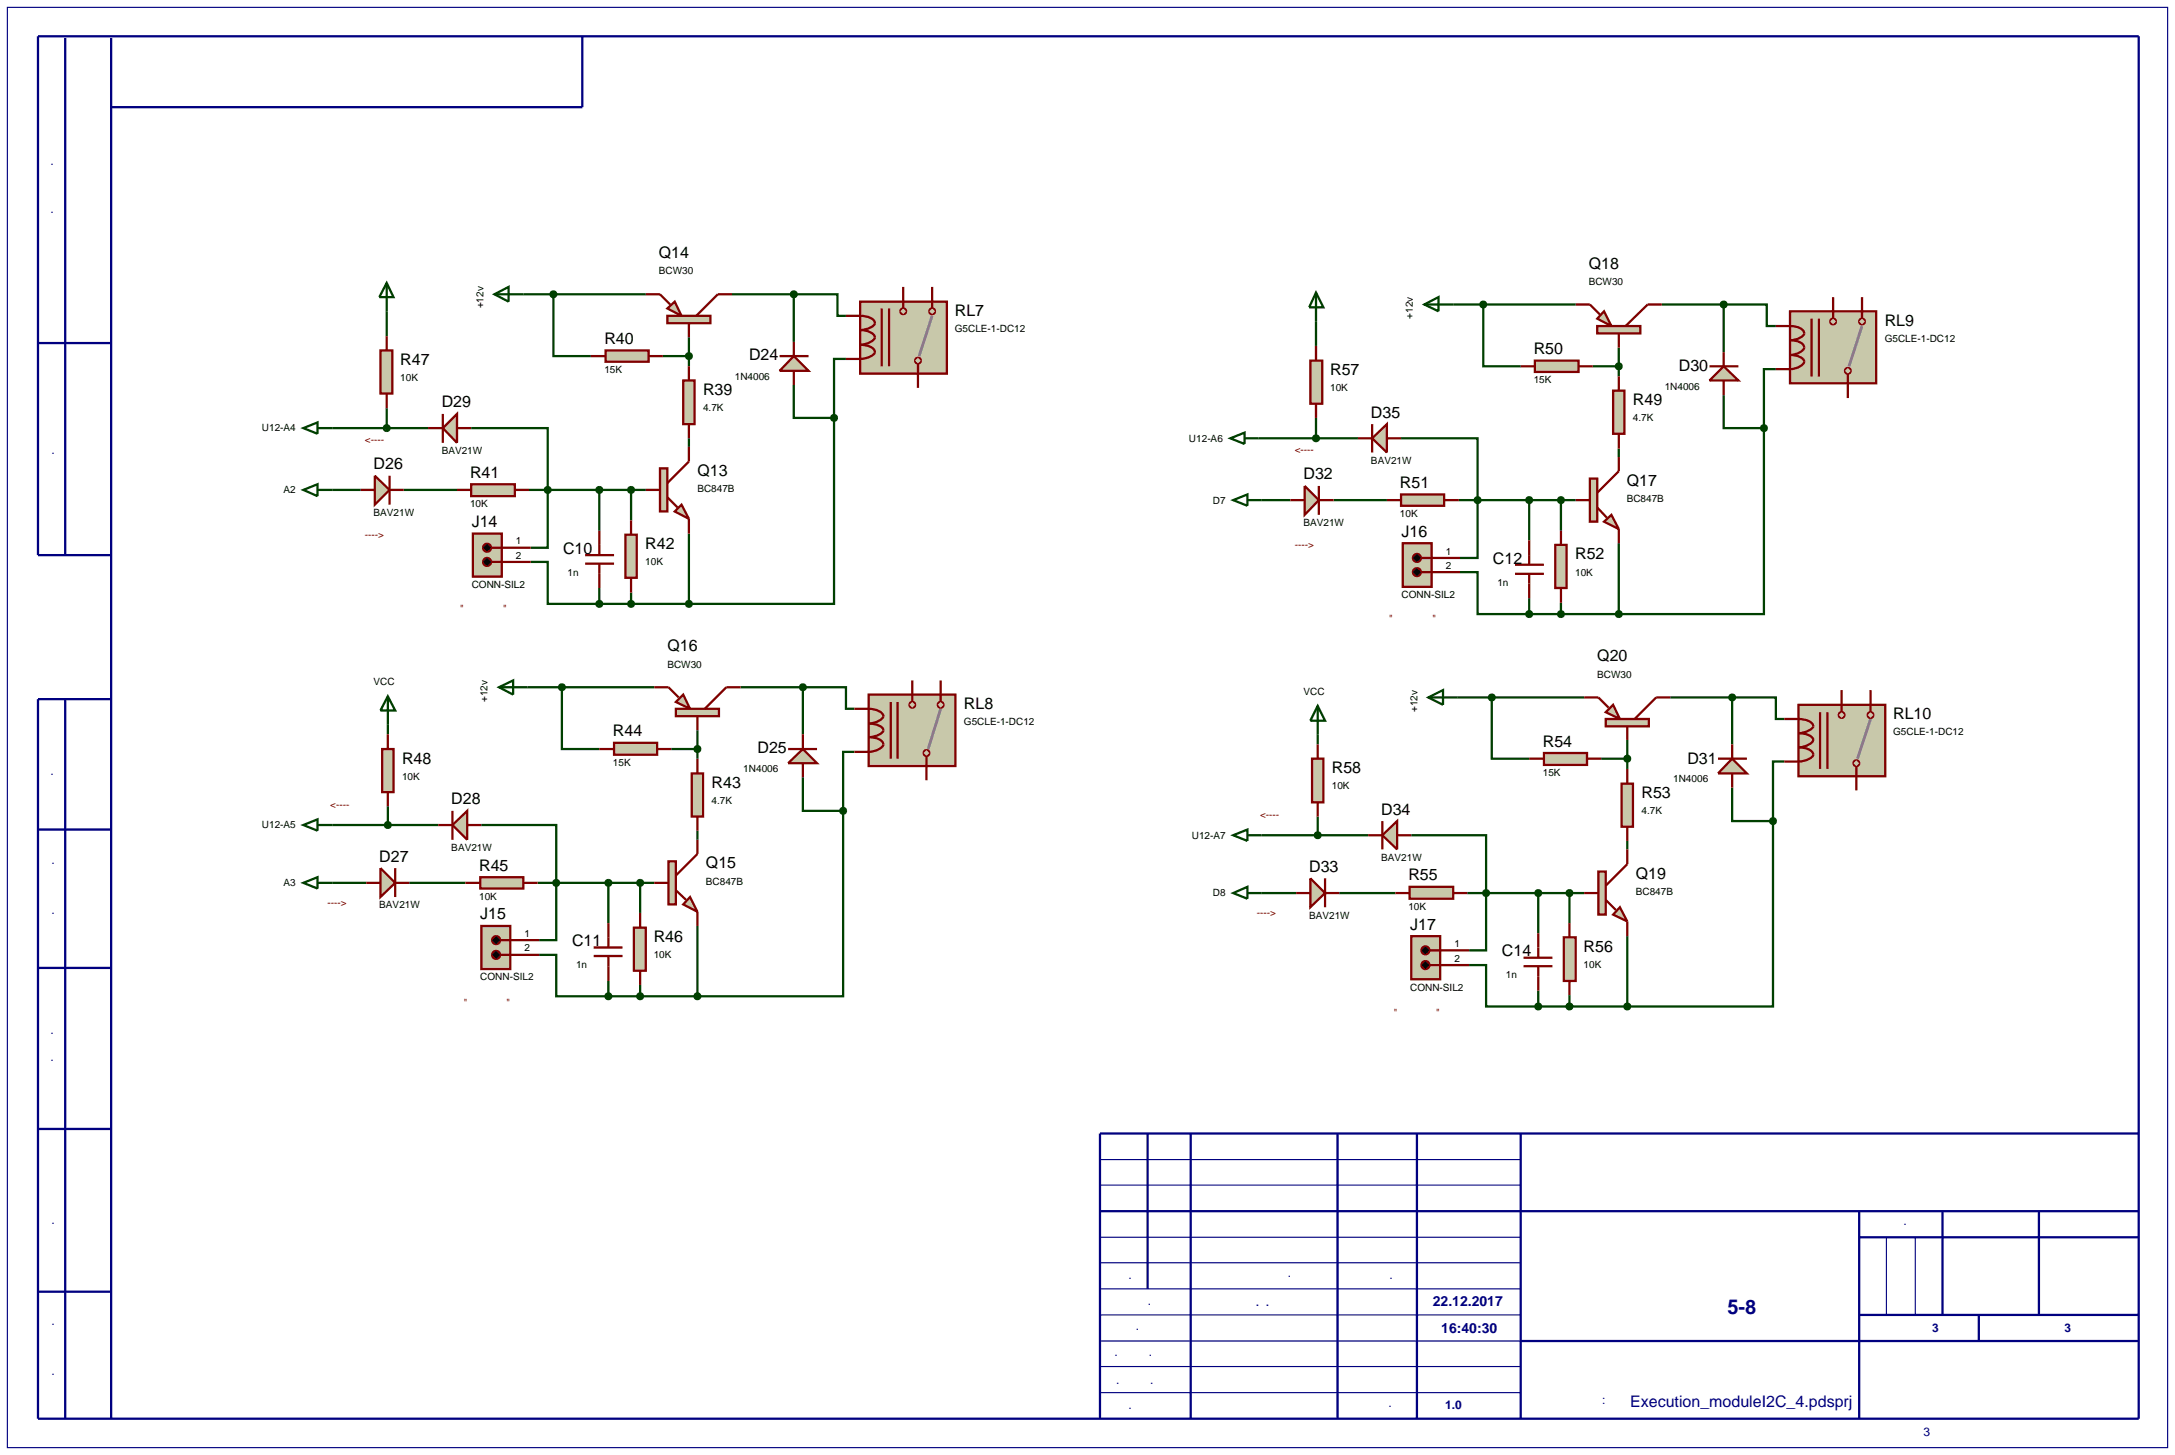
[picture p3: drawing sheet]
<svg xmlns="http://www.w3.org/2000/svg" width="384mm" height="257mm" viewBox="0 0 384 257" stroke-linecap="round" stroke-linejoin="round" font-family="sans-serif">
<path d="M1.3 1.3h381v254h-381zM194 218.2h74.2M194 209h74.2M194 204.5h74.2M332.7 218.2v13.7M337.8 218.2v13.7M194 222.7h74.2M194 231.9h74.2M194 236.5h74.2M194 227.3h74.2M194 241h74.2M194 245.6h74.2" fill="none" stroke="#000080" stroke-width=".2"/>
<g fill="none" stroke="#000080" stroke-width=".4">
<path d="M11.5 6.7v91.2M19.6 6.7v243.5M102.7 6.4v12.5h-83.1M6.7 60.5h12.9M19.6 97.9h-12.9v-91.5h370.5v243.8h-370.5v-126.9h12.9M11.5 123.3v126.9M6.7 146.3h12.9M6.7 170.7h12.9M6.7 199.1h12.9M202.4 199.9v27.4M210 199.9v50.3M235.9 199.9v50.3"/>
<path d="M249.9 199.9v50.3M268.2 199.9v50.3M377.2 199.9h-183.2v50.3M194 213.6h183.2M327.9 213.6v36.6M327.9 218.2h49.3M342.6 213.6v18.3M359.6 213.6v18.3M6.7 227.8h12.9M268.2 236.5h109M327.9 231.9h49.3M349 231.9v4.6"/>
</g>
<g fill="none" stroke="#004000" stroke-width=".4">
<path d="M68.2 54.9v4.4M92.3 51.9h21.6M97.6 51.9v10.9h6.6M121.5 59.5v5.1M129.1 51.9h10.9M140 51.9h7.7v3.8h1.5M140 51.9v8.4M232.1 56.7v4.3M256.3 53.7h21.6M261.6 53.7v10.9h6.6M293.1 53.7h10.9M304 53.7h7.6v3.8h1.6"/>
<path d="M304 53.7v8.4M58.6 75.5h16.9M68.2 72v3.5M83.1 75.5h13.5v21.1h-3M116.9 62.8h4.6M121.5 77.3v1.5M140 67.9v5.8h7.1M147.1 73.7v32.8h-25.6M149.2 63.3h-2.1v10.4M222 77.3h17.5M232.1 73.7v3.6M247.1 77.3h13.5v21.1h-3.1"/>
<path d="M280.9 64.6h4.6M285.5 61.3v5.1M285.5 79.1v1.5M304 69.7v5.8h7.1M311.1 75.5v32.8h-25.6M313.2 65.1h-2.1v10.4M58.6 86.4h5M71.2 86.4h9.4M93.3 86.4h20.6M93.6 99.1h3v7.4h9.1M105.7 86.4v7.2M111.3 86.4v5.4"/>
<path d="M121.5 94.1v12.4M222.5 88.2h5.1M235.2 88.2h9.4M257.3 88.2h20.6M269.7 88.2v7.1M275.3 88.2v5.4M285.5 95.8v12.5M105.7 103.7v2.8M105.7 106.5h15.8M111.3 104.5v2M257.5 100.9h3.1v7.4h9.1M269.7 105.5v2.8"/>
<path d="M269.7 108.3h15.8M275.3 106.3v2M68.4 127.8v1.7M93 121.2h22.4M99.1 121.2v10.9h6.6M118.4 132.1h4.6M123 128.8v5M130.6 121.2h11M141.6 121.2h7.6v3.8h1.5M141.6 137.1v5.9h7.1M141.6 121.2v8.3M150.7 132.6h-2v10.4"/>
<path d="M232.4 129.5v1.8M257 123h22.4M263.1 123v10.8h6.6M282.4 133.8h4.6M287 130.5v5.1M294.6 123h10.9M305.5 123h7.7v3.8h1.5M305.5 138.9v5.9h7.2M305.5 123v8.3M314.7 134.3h-2v10.5M58.6 155.7h6M58.6 145.5h18.7"/>
<path d="M68.4 142.2v3.3M72.2 155.7h9.9M84.9 145.5h13.2v20.3h-3M94.8 155.7h20.6M107.3 155.7v7.1M112.9 155.7v5.3M123 146.5v1.6M148.7 143v32.7h-25.7M222.5 157.5h6.1M222.5 147.3h18.8M232.4 144v3.3M236.2 157.5h9.9"/>
<path d="M248.9 147.3h13.2v20.3h-3M258.8 157.5h20.6M271.3 157.5v7.1M276.8 157.5v5.3M287 148.3v1.5M312.7 144.8v32.7h-25.7M95.1 168.4h3v7.3h9.2M107.3 173v2.7M107.3 175.7h15.7M112.9 173.7v2M123 163.3v12.4M259.1 170.2h3v7.3h9.2"/>
<path d="M271.3 174.7v2.8M271.3 177.5h15.7M276.8 175.5v2M287 165.1v12.4"/>
</g>
<path d="M151.7 53.2h15.3v12.7h-15.3z" fill="#c8c8aa" stroke="#800000" stroke-width=".4"/>
<path d="M164.4 55.7l-2.3 7.1" fill="none" stroke="#808080" stroke-width=".5"/>
<g fill="#c8c8aa" stroke="#800000" stroke-width=".4">
<path d="M161.6 63.2l.3-.1-.5 .5zM161.9 63.1l.3 .1 .2 .4zM162.4 63.6l-.2 .4-.3 .1zM161.4 63.6l.5 .5-.4-.2z"/>
<path d="M158.9 54.6l.4-.2-.5 .5zM159.3 54.4l.4 .2 .1 .3zM159.3 55.4l.5-.5-.2 .4zM158.8 54.9l.5 .5-.4-.2z"/>
</g>
<g fill="#c8c8aa">
<path d="M161.9 63.1l.5 .5-.5 .5-.5-.5z"/>
<path d="M158.8 54.9l.5-.5 .5 .5-.5 .5z"/>
</g>
<path d="M151.7 55.7a3.2 3.2 0 0 1 2.5 .9l.1 .4a2.77 2.77 0 0 1-2.6 1.2 3.3 3.3 0 0 1 2.5 1l.1 .3a2.79 2.79 0 0 1-2.6 1.3 3.2 3.2 0 0 1 2.5 .9l.1 .4a2.77 2.77 0 0 1-2.6 1.2M155.5 54.4v10.2M156.8 54.4v10.2M159.3 53.2v1.2M161.9 64.1v1.8" fill="none" stroke="#800000" stroke-width=".4"/>
<path d="M164 54.6l.4-.2-.5 .5zM164.4 54.4l.4 .2 .1 .3zM164.4 55.4l.5-.5-.2 .4zM163.9 54.9l.5 .5-.3-.1z" fill="#c8c8aa" stroke="#800000" stroke-width=".4"/>
<path d="M163.9 54.9l.5-.5 .5 .5-.5 .5z" fill="#c8c8aa"/>
<path d="M149.2 55.7h2.5M159.3 50.6v2.6M164.4 50.6v3.8M149.2 63.3h2.5M161.9 65.9v2.5" fill="none" stroke="#800000" stroke-width=".4"/>
<g fill="#c8c8aa" stroke="#800000" stroke-width=".4">
<path d="M120.2 89l1.3 2.5-2.5-1.3z"/>
<path d="M116.4 82.6h1.3v7.6h-1.3z"/>
</g>
<path d="M121.5 78.8v2.6l-3.8 3.8M113.9 86.4h2.5M117.7 87.7l1.8 1.8M121.5 91.5v2.6" fill="none" stroke="#800000" stroke-width=".4"/>
<g fill="#c8c8aa" stroke="#800000" stroke-width=".4">
<path d="M117.7 54.4l1.3-1.2 1.2 2.5z"/>
<path d="M117.7 55.7h7.6v1.3h-7.6z"/>
</g>
<path d="M113.9 51.9h2.5l1.8 1.8M121.5 57v2.5M129.1 51.9h-2.5l-3.8 3.8" fill="none" stroke="#800000" stroke-width=".4"/>
<path d="M120.5 67.1h2v7.7h-2z" fill="#c8c8aa" stroke="#800000" stroke-width=".4"/>
<path d="M121.5 64.6v2.5M121.5 74.8v2.5" fill="none" stroke="#800000" stroke-width=".4"/>
<path d="M106.8 61.8h7.6v2h-7.6z" fill="#c8c8aa" stroke="#800000" stroke-width=".4"/>
<path d="M104.2 62.8h2.6M114.4 62.8h2.5" fill="none" stroke="#800000" stroke-width=".4"/>
<path d="M83.1 85.4h7.7v2.1h-7.7z" fill="#c8c8aa" stroke="#800000" stroke-width=".4"/>
<path d="M80.6 86.4h2.5M90.8 86.4h2.5" fill="none" stroke="#800000" stroke-width=".4"/>
<path d="M110.3 94.3h2v7.6h-2z" fill="#c8c8aa" stroke="#800000" stroke-width=".4"/>
<path d="M111.3 91.8v2.5M111.3 101.9v2.6" fill="none" stroke="#800000" stroke-width=".4"/>
<path d="M121.2 62.4l.3-.1-.5 .5zM121.5 62.3l.4 .2 .1 .3zM121.5 63.3l.5-.5-.2 .4zM121 62.8l.5 .5-.3-.1z" fill="#004000" stroke="#004000" stroke-width=".4"/>
<path d="M121.5 62.3l.5 .5-.5 .5-.5-.5z" fill="#004000"/>
<path d="M110.9 86.1l.4-.2-.5 .5zM111.3 85.9l.3 .1 .2 .4zM111.8 86.4l-.1 .3-.4 .2zM110.8 86.4l.5 .5-.4-.2z" fill="#004000" stroke="#004000" stroke-width=".4"/>
<path d="M110.8 86.4l.5-.5 .5 .5-.5 .5z" fill="#004000"/>
<path d="M121.2 106.1l.3-.1-.5 .5zM121.5 106l.3 .1 .2 .4zM121.5 107l.5-.5-.2 .4zM121 106.5l.5 .5-.3-.1z" fill="#004000" stroke="#004000" stroke-width=".4"/>
<path d="M121.5 106l.5 .5-.5 .5-.5-.5z" fill="#004000"/>
<path d="M87.2 51.9l2.5-1.3v2.6zM87.2 51.9h5.1" fill="none" stroke="#004000" stroke-width=".4"/>
<path d="M97.2 51.6l.4-.2-.5 .5zM97.6 51.4l.3 .1 .2 .4zM97.6 52.4l.5-.5-.2 .4zM97.1 51.9l.5 .5-.4-.2z" fill="#004000" stroke="#004000" stroke-width=".4"/>
<path d="M97.1 51.9l.5-.5 .5 .5-.5 .5z" fill="#004000"/>
<path d="M103.2 99.4h5.1M103.2 97.9h5.1M105.7 93.6v4.3M105.7 99.4v4.3" fill="none" stroke="#800000" stroke-width=".4"/>
<path d="M105.3 86.1l.4-.2-.5 .5zM105.7 85.9l.4 .2 .1 .3zM106.2 86.4l-.1 .3-.4 .2zM105.2 86.4l.5 .5-.4-.2z" fill="#004000" stroke="#004000" stroke-width=".4"/>
<path d="M105.2 86.4l.5-.5 .5 .5-.5 .5z" fill="#004000"/>
<path d="M111 106.1l.3-.1-.5 .5zM111.3 106l.4 .2 .1 .3zM111.8 106.5l-.2 .4-.3 .1zM110.8 106.5l.5 .5-.3-.1z" fill="#004000" stroke="#004000" stroke-width=".4"/>
<path d="M111.3 106l.5 .5-.5 .5-.5-.5z" fill="#004000"/>
<path d="M140 62.8l2.6 2.6h-5.1z" fill="#c8c8aa" stroke="#800000" stroke-width=".4"/>
<path d="M137.5 62.8h5.1M140 60.3v2.5M140 65.4v2.5" fill="none" stroke="#800000" stroke-width=".4"/>
<path d="M139.7 51.5l.3-.1-.5 .5zM140 51.4l.3 .1 .2 .4zM140 52.4l.5-.5-.2 .4zM139.5 51.9l.5 .5-.4-.2z" fill="#004000" stroke="#004000" stroke-width=".4"/>
<path d="M139.5 51.9l.5-.5 .5 .5-.5 .5z" fill="#004000"/>
<path d="M146.8 73.3l.3-.1-.5 .5zM147.1 73.2l.3 .1 .2 .4zM147.1 74.2l.5-.5-.2 .4zM146.6 73.7l.5 .5-.4-.2z" fill="#004000" stroke="#004000" stroke-width=".4"/>
<path d="M147.1 73.2l.5 .5-.5 .5-.5-.5z" fill="#004000"/>
<path d="M105.4 106.1l.3-.1-.5 .5zM105.7 106l.4 .2 .1 .3zM106.2 106.5l-.1 .3-.4 .2zM105.2 106.5l.5 .5-.4-.2z" fill="#004000" stroke="#004000" stroke-width=".4"/>
<path d="M105.7 106l.5 .5-.5 .5-.5-.5z" fill="#004000"/>
<path d="M96.2 86.1l.4-.2-.5 .5zM96.6 85.9l.3 .1 .2 .4zM97.1 86.4l-.1 .3-.4 .2zM96.1 86.4l.5 .5-.4-.2z" fill="#004000" stroke="#004000" stroke-width=".4"/>
<path d="M96.1 86.4l.5-.5 .5 .5-.5 .5z" fill="#004000"/>
<path d="M83.4 94.1h5.1v7.6h-5.1z" fill="#c8c8aa" stroke="#800000" stroke-width=".4"/>
<path d="M86.7 96.6h6.9M86.7 99.1h6.9" fill="none" stroke="#800000" stroke-width=".4"/>
<g fill="#000" stroke="#800000" stroke-width=".4">
<path d="M85.4 96.1l.5-.2-.7 .7zM85.9 95.9a.68 .68 0 0 1 .7 .7zM86.6 96.6a.68 .68 0 0 1-.7 .7zM85.2 96.6l.7 .7a.68 .68 0 0 1-.7-.7z"/>
<path d="M85.4 98.6l.5-.2-.7 .7zM85.9 98.4a.68 .68 0 0 1 .7 .7zM86.6 99.1a.68 .68 0 0 1-.7 .7zM85.2 99.1l.7 .7a.68 .68 0 0 1-.7-.7z"/>
</g>
<path d="M85.9 95.9l.7 .7-.7 .7-.7-.7zM85.2 99.1l.7-.7 .7 .7-.7 .7z" fill="#000"/>
<path d="M153.2 122.5h15.3v12.6h-15.3z" fill="#c8c8aa" stroke="#800000" stroke-width=".4"/>
<path d="M165.9 125l-2.2 7.1" fill="none" stroke="#808080" stroke-width=".5"/>
<g fill="#c8c8aa" stroke="#800000" stroke-width=".4">
<path d="M163 132.5l.4-.2-.5 .5zM163.4 132.3l.4 .2 .1 .3zM163.9 132.8l-.2 .4-.3 .1zM162.9 132.8l.5 .5-.3-.1z"/>
<path d="M160.6 123.9l.3-.1-.5 .5zM160.9 123.8l.3 .1 .2 .4zM161.4 124.3l-.2 .4-.3 .1zM160.4 124.3l.5 .5-.4-.2z"/>
</g>
<g fill="#c8c8aa">
<path d="M163.4 132.3l.5 .5-.5 .5-.5-.5z"/>
<path d="M160.9 123.8l.5 .5-.5 .5-.5-.5z"/>
</g>
<path d="M153.2 125a3.3 3.3 0 0 1 2.5 1l.1 .3a2.79 2.79 0 0 1-2.6 1.3 3.4 3.4 0 0 1 2.5 .9l.1 .3a2.77 2.77 0 0 1-2.6 1.2 3.2 3.2 0 0 1 2.5 .9 .9 .9 0 0 1-.7 1.2l-1.2 .4-.6 .1M157.1 123.8v10M158.3 123.8v10M160.9 122.5v1.3M163.4 133.3v1.8" fill="none" stroke="#800000" stroke-width=".4"/>
<path d="M165.5 124l.4-.2-.5 .5zM165.9 123.8l.3 .1 .2 .4zM166.4 124.3l-.1 .3-.4 .2zM165.4 124.3l.5 .5-.3-.1z" fill="#c8c8aa" stroke="#800000" stroke-width=".4"/>
<path d="M165.4 124.3l.5-.5 .5 .5-.5 .5z" fill="#c8c8aa"/>
<path d="M160.9 120v2.5M165.9 120v3.8M150.7 125h2.5M150.7 132.6h2.5M163.4 135.1v2.5" fill="none" stroke="#800000" stroke-width=".4"/>
<g fill="#c8c8aa" stroke="#800000" stroke-width=".4">
<path d="M121.7 158.2l1.3 2.6-2.5-1.3z"/>
<path d="M117.9 151.9h1.3v7.6h-1.3z"/>
</g>
<path d="M115.4 155.7h2.5M119.2 157l1.8 1.7M123 148.1v2.5l-3.8 3.8M123 160.8v2.5" fill="none" stroke="#800000" stroke-width=".4"/>
<g fill="#c8c8aa" stroke="#800000" stroke-width=".4">
<path d="M119.2 123.8l1.3-1.3 1.2 2.5z"/>
<path d="M119.2 125h7.6v1.3h-7.6z"/>
</g>
<path d="M115.4 121.2h2.5l1.8 1.8M123 126.3v2.5M130.6 121.2h-2.5l-3.8 3.8" fill="none" stroke="#800000" stroke-width=".4"/>
<path d="M122 136.4h2v7.6h-2z" fill="#c8c8aa" stroke="#800000" stroke-width=".4"/>
<path d="M123 133.8v2.6M123 144v2.5" fill="none" stroke="#800000" stroke-width=".4"/>
<path d="M108.3 131h7.6v2.1h-7.6z" fill="#c8c8aa" stroke="#800000" stroke-width=".4"/>
<path d="M105.7 132.1h2.6M115.9 132.1h2.5" fill="none" stroke="#800000" stroke-width=".4"/>
<path d="M84.7 154.7h7.6v2h-7.6z" fill="#c8c8aa" stroke="#800000" stroke-width=".4"/>
<path d="M82.1 155.7h2.6M92.3 155.7h2.5" fill="none" stroke="#800000" stroke-width=".4"/>
<path d="M111.8 163.6h2.1v7.6h-2.1z" fill="#c8c8aa" stroke="#800000" stroke-width=".4"/>
<path d="M112.9 161v2.6M112.9 171.2v2.5" fill="none" stroke="#800000" stroke-width=".4"/>
<path d="M122.7 131.7l.3-.1-.5 .5zM123 131.6l.4 .2 .1 .3zM123 132.6l.5-.5-.2 .4zM122.5 132.1l.5 .5-.4-.2z" fill="#004000" stroke="#004000" stroke-width=".4"/>
<path d="M123 131.6l.5 .5-.5 .5-.5-.5z" fill="#004000"/>
<path d="M112.6 155.3l.3-.1-.5 .5zM112.9 155.2l.3 .1 .2 .4zM113.4 155.7l-.1 .3-.4 .2zM112.4 155.7l.5 .5-.4-.2z" fill="#004000" stroke="#004000" stroke-width=".4"/>
<path d="M112.9 155.2l.5 .5-.5 .5-.5-.5z" fill="#004000"/>
<path d="M122.6 175.4l.4-.2-.5 .5zM123 175.2l.3 .1 .2 .4zM123 176.2l.5-.5-.1 .3zM122.5 175.7l.5 .5-.4-.2z" fill="#004000" stroke="#004000" stroke-width=".4"/>
<path d="M122.5 175.7l.5-.5 .5 .5-.5 .5z" fill="#004000"/>
<path d="M88 121.2l2.5-1.2v2.5zM88 121.2h5" fill="none" stroke="#004000" stroke-width=".4"/>
<path d="M98.7 120.9l.4-.2-.5 .5zM99.1 120.7l.3 .1 .2 .4zM99.1 121.7l.5-.5-.2 .4zM98.6 121.2l.5 .5-.3-.1z" fill="#004000" stroke="#004000" stroke-width=".4"/>
<path d="M98.6 121.2l.5-.5 .5 .5-.5 .5z" fill="#004000"/>
<path d="M104.7 168.6h5.1M104.7 167.1h5.1M107.3 162.8v4.3M107.3 168.6v4.4" fill="none" stroke="#800000" stroke-width=".4"/>
<path d="M106.9 155.4l.4-.2-.5 .5zM107.3 155.2l.3 .1 .2 .4zM107.8 155.7l-.1 .3-.4 .2zM106.8 155.7l.5 .5-.4-.2z" fill="#004000" stroke="#004000" stroke-width=".4"/>
<path d="M106.8 155.7l.5-.5 .5 .5-.5 .5z" fill="#004000"/>
<path d="M112.6 175.3l.3-.1-.5 .5zM112.9 175.2l.3 .1 .2 .4zM112.9 176.2l.5-.5-.1 .3zM112.4 175.7l.5 .5-.4-.2z" fill="#004000" stroke="#004000" stroke-width=".4"/>
<path d="M112.9 175.2l.5 .5-.5 .5-.5-.5z" fill="#004000"/>
<path d="M139 134.6l2.6-2.5 2.5 2.5z" fill="#c8c8aa" stroke="#800000" stroke-width=".4"/>
<path d="M139 132.1h5.1M141.6 129.5v2.6M141.6 134.6v2.5" fill="none" stroke="#800000" stroke-width=".4"/>
<path d="M141.3 120.8l.3-.1-.5 .5zM141.6 120.7l.4 .2 .1 .3zM141.6 121.7l.5-.5-.1 .3zM141.1 121.2l.5 .5-.3-.1z" fill="#004000" stroke="#004000" stroke-width=".4"/>
<path d="M141.1 121.2l.5-.5 .5 .5-.5 .5z" fill="#004000"/>
<path d="M148.3 142.7l.4-.2-.5 .5zM148.7 142.5l.3 .1 .2 .4zM149.2 143l-.1 .3-.4 .2zM148.2 143l.5 .5-.4-.2z" fill="#004000" stroke="#004000" stroke-width=".4"/>
<path d="M148.2 143l.5-.5 .5 .5-.5 .5z" fill="#004000"/>
<path d="M106.9 175.4l.4-.2-.5 .5zM107.3 175.2l.3 .1 .2 .4zM107.3 176.2l.5-.5-.1 .3zM106.8 175.7l.5 .5-.4-.2z" fill="#004000" stroke="#004000" stroke-width=".4"/>
<path d="M106.8 175.7l.5-.5 .5 .5-.5 .5z" fill="#004000"/>
<path d="M97.7 155.4l.4-.2-.5 .5zM98.1 155.2l.4 .2 .1 .3zM98.6 155.7l-.1 .3-.4 .2zM97.6 155.7l.5 .5-.3-.1z" fill="#004000" stroke="#004000" stroke-width=".4"/>
<path d="M97.6 155.7l.5-.5 .5 .5-.5 .5z" fill="#004000"/>
<path d="M84.9 163.3h5.1v7.6h-5.1z" fill="#c8c8aa" stroke="#800000" stroke-width=".4"/>
<path d="M88.2 165.8h6.9M88.2 168.4h6.9" fill="none" stroke="#800000" stroke-width=".4"/>
<g fill="#000" stroke="#800000" stroke-width=".4">
<path d="M87 165.3l.5-.2-.7 .7zM87.5 165.1a.68 .68 0 0 1 .7 .7zM87.5 166.5l.7-.7a.68 .68 0 0 1-.7 .7zM86.8 165.8l.7 .7a.68 .68 0 0 1-.7-.7z"/>
<path d="M87 167.9l.5-.2-.7 .7zM87.5 167.7a.68 .68 0 0 1 .7 .7zM88.2 168.4a.68 .68 0 0 1-.7 .7zM86.8 168.4l.7 .7a.68 .68 0 0 1-.7-.7z"/>
</g>
<path d="M86.8 165.8l.7-.7 .7 .7-.7 .7zM86.8 168.4l.7-.7 .7 .7-.7 .7z" fill="#000"/>
<path d="M53.5 86.4l2.5-1v2.1zM56 86.4h2.6M53.5 155.7l2.5-1v2zM56 155.7h2.6" fill="none" stroke="#004000" stroke-width=".4"/>
<path d="M66.1 83.9l2.6 2.5-2.6 2.6z" fill="#c8c8aa" stroke="#800000" stroke-width=".4"/>
<path d="M63.6 86.4h2.5M68.7 83.9v5.1M68.7 86.4h2.5" fill="none" stroke="#800000" stroke-width=".4"/>
<path d="M67.1 153.1l2.6 2.6-2.6 2.5z" fill="#c8c8aa" stroke="#800000" stroke-width=".4"/>
<path d="M64.6 155.7h2.5M69.7 153.1v5.1M69.7 155.7h2.5" fill="none" stroke="#800000" stroke-width=".4"/>
<path d="M79.8 145.5l2.6-2.5v5.1z" fill="#c8c8aa" stroke="#800000" stroke-width=".4"/>
<path d="M77.3 145.5h2.5M79.8 143v5.1M82.4 145.5h2.5" fill="none" stroke="#800000" stroke-width=".4"/>
<path d="M80.6 73v5.1l-2.5-2.6z" fill="#c8c8aa" stroke="#800000" stroke-width=".4"/>
<path d="M75.5 75.5h2.6M78.1 73v5.1M80.6 75.5h2.5" fill="none" stroke="#800000" stroke-width=".4"/>
<path d="M53.5 75.5l2.5-1v2zM56 75.5h2.6M53.5 145.5l2.5-1v2zM56 145.5h2.6" fill="none" stroke="#004000" stroke-width=".4"/>
<path d="M67.1 61.8h2.1v7.6h-2.1z" fill="#c8c8aa" stroke="#800000" stroke-width=".4"/>
<path d="M68.2 59.3v2.5M68.2 69.4v2.6" fill="none" stroke="#800000" stroke-width=".4"/>
<path d="M67.4 132.1h2v7.6h-2z" fill="#c8c8aa" stroke="#800000" stroke-width=".4"/>
<path d="M68.4 129.5v2.6M68.4 139.7v2.5" fill="none" stroke="#800000" stroke-width=".4"/>
<path d="M68 145.2l.4-.2-.5 .5zM68.4 145l.4 .2 .1 .3zM68.4 146l.5-.5-.2 .4zM67.9 145.5l.5 .5-.3-.1z" fill="#004000" stroke="#004000" stroke-width=".4"/>
<path d="M67.9 145.5l.5-.5 .5 .5-.5 .5z" fill="#004000"/>
<path d="M67.9 75.1l.3-.1-.5 .5zM68.2 75l.4 .2 .1 .3zM68.2 76l.5-.5-.2 .4zM67.7 75.5l.5 .5-.3-.1z" fill="#004000" stroke="#004000" stroke-width=".4"/>
<path d="M68.2 75l.5 .5-.5 .5-.5-.5z" fill="#004000"/>
<path d="M68.2 49.9l1.2 2.5h-2.5zM68.2 49.9v5M68.4 122.8l1.3 2.5h-2.6zM68.4 122.8v5" fill="none" stroke="#004000" stroke-width=".4"/>
<path d="M315.7 54.9h15.2v12.7h-15.2z" fill="#c8c8aa" stroke="#800000" stroke-width=".4"/>
<path d="M328.4 57.5l-2.3 7.1" fill="none" stroke="#808080" stroke-width=".5"/>
<g fill="#c8c8aa" stroke="#800000" stroke-width=".4">
<path d="M325.6 65l.3-.1-.5 .5zM325.9 64.9l.4 .2 .1 .3zM325.9 65.9l.5-.5-.1 .3zM325.4 65.4l.5 .5-.4-.2z"/>
<path d="M322.9 56.4l.4-.2-.5 .5zM323.3 56.2l.3 .1 .2 .4zM323.8 56.7l-.1 .3-.4 .2zM322.8 56.7l.5 .5-.4-.2z"/>
</g>
<g fill="#c8c8aa">
<path d="M325.9 64.9l.5 .5-.5 .5-.5-.5z"/>
<path d="M322.8 56.7l.5-.5 .5 .5-.5 .5z"/>
</g>
<path d="M315.7 57.5a2.98 2.98 0 0 1 2.4 .9 .85 .85 0 0 1-.7 1.2l-1.1 .3-.6 .1a2.98 2.98 0 0 1 2.4 .9 .91 .91 0 0 1-.7 1.2l-1.1 .4-.6 .1a3.2 3.2 0 0 1 2.4 .9 .88 .88 0 0 1-.7 1.1l-1.1 .4-.6 .1M319.5 56.2v10.2M320.8 56.2v10.2M323.3 54.9v1.3M325.9 65.9v1.7" fill="none" stroke="#800000" stroke-width=".4"/>
<path d="M328 56.4l.4-.2-.5 .5zM328.4 56.2l.3 .1 .2 .4zM328.9 56.7l-.1 .3-.4 .2zM327.9 56.7l.5 .5-.4-.2z" fill="#c8c8aa" stroke="#800000" stroke-width=".4"/>
<path d="M327.9 56.7l.5-.5 .5 .5-.5 .5z" fill="#c8c8aa"/>
<path d="M313.2 57.5h2.5M323.3 52.4v2.5M328.4 52.4v3.8M313.2 65.1h2.5M325.9 67.6v2.6" fill="none" stroke="#800000" stroke-width=".4"/>
<g fill="#c8c8aa" stroke="#800000" stroke-width=".4">
<path d="M282.9 92l1.3-1.2 1.3 2.5z"/>
<path d="M280.4 84.4h1.3v7.6h-1.3z"/>
</g>
<path d="M277.9 88.2h2.5M281.7 89.5l1.7 1.8M285.5 80.6v2.5l-3.8 3.8M285.5 93.3v2.5" fill="none" stroke="#800000" stroke-width=".4"/>
<g fill="#c8c8aa" stroke="#800000" stroke-width=".4">
<path d="M282.9 54.9l1.3 2.6-2.5-1.3z"/>
<path d="M281.7 57.5h7.6v1.3h-7.6z"/>
</g>
<path d="M277.9 53.7h2.5l1.8 1.8M285.5 58.8v2.5M293.1 53.7h-2.5l-3.9 3.8" fill="none" stroke="#800000" stroke-width=".4"/>
<path d="M284.5 68.9h2v7.6h-2z" fill="#c8c8aa" stroke="#800000" stroke-width=".4"/>
<path d="M285.5 66.4v2.5M285.5 76.5v2.6" fill="none" stroke="#800000" stroke-width=".4"/>
<path d="M270.7 63.6h7.7v2h-7.7z" fill="#c8c8aa" stroke="#800000" stroke-width=".4"/>
<path d="M268.2 64.6h2.5M278.4 64.6h2.5" fill="none" stroke="#800000" stroke-width=".4"/>
<path d="M247.1 87.2h7.6v2h-7.6z" fill="#c8c8aa" stroke="#800000" stroke-width=".4"/>
<path d="M244.6 88.2h2.5M254.7 88.2h2.6" fill="none" stroke="#800000" stroke-width=".4"/>
<path d="M274.3 96.1h2v7.6h-2z" fill="#c8c8aa" stroke="#800000" stroke-width=".4"/>
<path d="M275.3 93.6v2.5M275.3 103.7v2.6" fill="none" stroke="#800000" stroke-width=".4"/>
<path d="M285.2 64.2l.3-.1-.5 .5zM285.5 64.1l.3 .1 .2 .4zM285.5 65.1l.5-.5-.2 .4zM285 64.6l.5 .5-.3-.1z" fill="#004000" stroke="#004000" stroke-width=".4"/>
<path d="M285 64.6l.5-.5 .5 .5-.5 .5z" fill="#004000"/>
<path d="M275 87.8l.3-.1-.5 .5zM275.3 87.7l.4 .2 .1 .3zM275.3 88.7l.5-.5-.2 .4zM274.8 88.2l.5 .5-.4-.2z" fill="#004000" stroke="#004000" stroke-width=".4"/>
<path d="M275.3 87.7l.5 .5-.5 .5-.5-.5z" fill="#004000"/>
<path d="M285.2 107.9l.3-.1-.5 .5zM285.5 107.8l.3 .1 .2 .4zM285.5 108.8l.5-.5-.2 .4zM285 108.3l.5 .5-.3-.1z" fill="#004000" stroke="#004000" stroke-width=".4"/>
<path d="M285.5 107.8l.5 .5-.5 .5-.5-.5z" fill="#004000"/>
<path d="M251.2 53.7l2.5-1.3v2.5zM251.2 53.7h5.1" fill="none" stroke="#004000" stroke-width=".4"/>
<path d="M261.2 53.4l.4-.2-.5 .5zM261.6 53.2l.3 .1 .2 .4zM262.1 53.7l-.1 .3-.4 .2zM261.1 53.7l.5 .5-.4-.2z" fill="#004000" stroke="#004000" stroke-width=".4"/>
<path d="M261.1 53.7l.5-.5 .5 .5-.5 .5z" fill="#004000"/>
<path d="M267.2 99.6h5.1M269.7 95.3v4.3M267.2 101.2h5.1M269.7 101.2v4.3" fill="none" stroke="#800000" stroke-width=".4"/>
<path d="M269.4 87.8l.3-.1-.5 .5zM269.7 87.7l.4 .2 .1 .3zM270.2 88.2l-.1 .3-.4 .2zM269.2 88.2l.5 .5-.4-.2z" fill="#004000" stroke="#004000" stroke-width=".4"/>
<path d="M269.7 87.7l.5 .5-.5 .5-.5-.5z" fill="#004000"/>
<path d="M275 107.9l.3-.1-.5 .5zM275.3 107.8l.3 .1 .2 .4zM275.3 108.8l.5-.5-.2 .4zM274.8 108.3l.5 .5-.4-.2z" fill="#004000" stroke="#004000" stroke-width=".4"/>
<path d="M275.3 107.8l.5 .5-.5 .5-.5-.5z" fill="#004000"/>
<path d="M304 64.6l2.6 2.5h-5.1z" fill="#c8c8aa" stroke="#800000" stroke-width=".4"/>
<path d="M301.5 64.6h5.1M304 62.1v2.5M304 67.1v2.6" fill="none" stroke="#800000" stroke-width=".4"/>
<path d="M303.7 53.3l.3-.1-.5 .5zM304 53.2l.3 .1 .2 .4zM304.5 53.7l-.2 .4-.3 .1zM303.5 53.7l.5 .5-.4-.2z" fill="#004000" stroke="#004000" stroke-width=".4"/>
<path d="M303.5 53.7l.5-.5 .5 .5-.5 .5z" fill="#004000"/>
<path d="M310.8 75.1l.3-.1-.5 .5zM311.1 75l.4 .2 .1 .3zM311.1 76l.5-.5-.2 .4zM310.6 75.5l.5 .5-.3-.1z" fill="#004000" stroke="#004000" stroke-width=".4"/>
<path d="M311.1 75l.5 .5-.5 .5-.5-.5z" fill="#004000"/>
<path d="M269.3 108l.4-.2-.5 .5zM269.7 107.8l.4 .2 .1 .3zM270.2 108.3l-.1 .3-.4 .2zM269.2 108.3l.5 .5-.3-.1z" fill="#004000" stroke="#004000" stroke-width=".4"/>
<path d="M269.2 108.3l.5-.5 .5 .5-.5 .5z" fill="#004000"/>
<path d="M260.3 87.8l.3-.1-.5 .5zM260.6 87.7l.4 .2 .1 .3zM261.1 88.2l-.2 .4-.3 .1zM260.1 88.2l.5 .5-.3-.1z" fill="#004000" stroke="#004000" stroke-width=".4"/>
<path d="M260.6 87.7l.5 .5-.5 .5-.5-.5z" fill="#004000"/>
<path d="M247.4 95.8h5.1v7.7h-5.1z" fill="#c8c8aa" stroke="#800000" stroke-width=".4"/>
<path d="M250.7 98.4h6.8M250.7 100.9h6.8" fill="none" stroke="#800000" stroke-width=".4"/>
<g fill="#000" stroke="#800000" stroke-width=".4">
<path d="M249.4 97.9l.5-.2-.7 .7zM249.9 97.7a.68 .68 0 0 1 .7 .7zM250.6 98.4a.68 .68 0 0 1-.7 .7zM249.2 98.4l.7 .7a.68 .68 0 0 1-.7-.7z"/>
<path d="M249.4 100.4l.5-.2-.7 .7zM249.9 100.2a.68 .68 0 0 1 .7 .7zM249.9 101.6l.7-.7a.68 .68 0 0 1-.7 .7zM249.2 100.9l.7 .7a.68 .68 0 0 1-.7-.7z"/>
</g>
<path d="M249.2 98.4l.7-.7 .7 .7-.7 .7zM249.9 100.2l.7 .7-.7 .7-.7-.7z" fill="#000"/>
<path d="M317.2 124.3h15.3v12.6h-15.3z" fill="#c8c8aa" stroke="#800000" stroke-width=".4"/>
<path d="M329.9 126.8l-2.3 7" fill="none" stroke="#808080" stroke-width=".5"/>
<g fill="#c8c8aa" stroke="#800000" stroke-width=".4">
<path d="M327 134.3l.4-.2-.5 .5zM327.4 134.1l.3 .1 .2 .4zM327.9 134.6l-.1 .3-.4 .2zM326.9 134.6l.5 .5-.4-.2z"/>
<path d="M324.5 125.7l.3-.1-.5 .5zM324.8 125.6l.4 .2 .1 .3zM325.3 126.1l-.2 .4-.3 .1zM324.3 126.1l.5 .5-.4-.2z"/>
</g>
<g fill="#c8c8aa">
<path d="M326.9 134.6l.5-.5 .5 .5-.5 .5z"/>
<path d="M324.8 125.6l.5 .5-.5 .5-.5-.5z"/>
</g>
<path d="M317.2 126.8a3.2 3.2 0 0 1 2.5 .9l.1 .4a2.99 2.99 0 0 1-2.6 1.2 3.4 3.4 0 0 1 2.5 .9l.1 .3a2.79 2.79 0 0 1-2.6 1.3 3.2 3.2 0 0 1 2.5 .9l.1 .4a2.77 2.77 0 0 1-2.6 1.2M321 125.6v10M322.3 125.6v10M324.8 124.3v1.3M327.4 135.1v1.8" fill="none" stroke="#800000" stroke-width=".4"/>
<path d="M329.5 125.8l.4-.2-.5 .5zM329.9 125.6l.4 .2 .1 .3zM330.4 126.1l-.1 .3-.4 .2zM329.4 126.1l.5 .5-.3-.1z" fill="#c8c8aa" stroke="#800000" stroke-width=".4"/>
<path d="M329.4 126.1l.5-.5 .5 .5-.5 .5z" fill="#c8c8aa"/>
<path d="M314.7 126.8h2.5M314.7 134.3h2.5M324.8 121.7v2.6M327.4 136.9v2.5M329.9 121.7v3.9" fill="none" stroke="#800000" stroke-width=".4"/>
<g fill="#c8c8aa" stroke="#800000" stroke-width=".4">
<path d="M285.7 160l1.3 2.5-2.5-1.2z"/>
<path d="M281.9 153.7h1.3v7.6h-1.3z"/>
</g>
<path d="M279.4 157.5h2.5M283.2 158.7l1.8 1.8M287 149.8v2.6l-3.8 3.8M287 162.5v2.6" fill="none" stroke="#800000" stroke-width=".4"/>
<g fill="#c8c8aa" stroke="#800000" stroke-width=".4">
<path d="M284.5 124.3l1.2 2.5-2.5-1.2z"/>
<path d="M283.2 126.8h7.6v1.3h-7.6z"/>
</g>
<path d="M279.4 123h2.5l1.8 1.8M287 128.1v2.4M294.6 123h-2.5l-3.8 3.8" fill="none" stroke="#800000" stroke-width=".4"/>
<path d="M286 138.2h2v7.6h-2z" fill="#c8c8aa" stroke="#800000" stroke-width=".4"/>
<path d="M287 135.6v2.6M287 145.8v2.5" fill="none" stroke="#800000" stroke-width=".4"/>
<path d="M272.3 132.8h7.6v2.1h-7.6z" fill="#c8c8aa" stroke="#800000" stroke-width=".4"/>
<path d="M269.7 133.8h2.6M279.9 133.8h2.5" fill="none" stroke="#800000" stroke-width=".4"/>
<path d="M248.6 156.4h7.7v2.1h-7.7z" fill="#c8c8aa" stroke="#800000" stroke-width=".4"/>
<path d="M246.1 157.5h2.5M256.3 157.5h2.5" fill="none" stroke="#800000" stroke-width=".4"/>
<path d="M275.8 165.3h2.1v7.7h-2.1z" fill="#c8c8aa" stroke="#800000" stroke-width=".4"/>
<path d="M276.8 162.8v2.5M276.8 173v2.5" fill="none" stroke="#800000" stroke-width=".4"/>
<path d="M286.7 133.4l.3-.1-.5 .5zM287 133.3l.4 .2 .1 .3zM287 134.3l.5-.5-.2 .4zM286.5 133.8l.5 .5-.4-.2z" fill="#004000" stroke="#004000" stroke-width=".4"/>
<path d="M287 133.3l.5 .5-.5 .5-.5-.5z" fill="#004000"/>
<path d="M276.5 157.1l.3-.1-.5 .5zM276.8 157l.4 .2 .1 .3zM277.3 157.5l-.1 .3-.4 .2zM276.3 157.5l.5 .5-.4-.2z" fill="#004000" stroke="#004000" stroke-width=".4"/>
<path d="M276.8 157l.5 .5-.5 .5-.5-.5z" fill="#004000"/>
<path d="M286.7 177.1l.3-.1-.5 .5zM287 177l.4 .2 .1 .3zM287 178l.5-.5-.2 .4zM286.5 177.5l.5 .5-.3-.1z" fill="#004000" stroke="#004000" stroke-width=".4"/>
<path d="M287 177l.5 .5-.5 .5-.5-.5z" fill="#004000"/>
<path d="M251.9 123l2.6-1.3v2.6zM251.9 123h5.1" fill="none" stroke="#004000" stroke-width=".4"/>
<path d="M262.8 122.6l.3-.1-.5 .5zM263.1 122.5l.3 .1 .2 .4zM263.6 123l-.1 .3-.4 .2zM262.6 123l.5 .5-.4-.2z" fill="#004000" stroke="#004000" stroke-width=".4"/>
<path d="M262.6 123l.5-.5 .5 .5-.5 .5z" fill="#004000"/>
<path d="M268.7 170.4h5.1M268.7 168.9h5.1M271.3 164.6v4.3M271.3 170.4v4.3" fill="none" stroke="#800000" stroke-width=".4"/>
<path d="M271 157.1l.3-.1-.5 .5zM271.3 157l.3 .1 .2 .4zM271.3 158l.5-.5-.2 .4zM270.8 157.5l.5 .5-.4-.2z" fill="#004000" stroke="#004000" stroke-width=".4"/>
<path d="M271.3 157l.5 .5-.5 .5-.5-.5z" fill="#004000"/>
<path d="M276.5 177.1l.3-.1-.5 .5zM276.8 177l.4 .2 .1 .3zM277.3 177.5l-.1 .3-.4 .2zM276.3 177.5l.5 .5-.4-.2z" fill="#004000" stroke="#004000" stroke-width=".4"/>
<path d="M276.8 177l.5 .5-.5 .5-.5-.5z" fill="#004000"/>
<path d="M305.5 133.8l2.6 2.6h-5.1z" fill="#c8c8aa" stroke="#800000" stroke-width=".4"/>
<path d="M303 133.8h5.1M305.5 131.3v2.5M305.5 136.4v2.5" fill="none" stroke="#800000" stroke-width=".4"/>
<path d="M305.2 122.6l.3-.1-.5 .5zM305.5 122.5l.3 .1 .2 .4zM306 123l-.2 .4-.3 .1zM305 123l.5 .5-.4-.2z" fill="#004000" stroke="#004000" stroke-width=".4"/>
<path d="M305 123l.5-.5 .5 .5-.5 .5z" fill="#004000"/>
<path d="M312.4 144.4l.3-.1-.5 .5zM312.7 144.3l.4 .2 .1 .3zM313.2 144.8l-.2 .4-.3 .1zM312.2 144.8l.5 .5-.3-.1z" fill="#004000" stroke="#004000" stroke-width=".4"/>
<path d="M312.7 144.3l.5 .5-.5 .5-.5-.5z" fill="#004000"/>
<path d="M271 177.1l.3-.1-.5 .5zM271.3 177l.3 .1 .2 .4zM271.3 178l.5-.5-.2 .4zM270.8 177.5l.5 .5-.4-.2z" fill="#004000" stroke="#004000" stroke-width=".4"/>
<path d="M271.3 177l.5 .5-.5 .5-.5-.5z" fill="#004000"/>
<path d="M261.8 157.1l.3-.1-.5 .5zM262.1 157l.4 .2 .1 .3zM262.6 157.5l-.1 .3-.4 .2zM261.6 157.5l.5 .5-.3-.1z" fill="#004000" stroke="#004000" stroke-width=".4"/>
<path d="M262.1 157l.5 .5-.5 .5-.5-.5z" fill="#004000"/>
<path d="M248.9 165.1h5.1v7.6h-5.1z" fill="#c8c8aa" stroke="#800000" stroke-width=".4"/>
<path d="M252.2 167.6h6.9M252.2 170.2h6.9" fill="none" stroke="#800000" stroke-width=".4"/>
<g fill="#000" stroke="#800000" stroke-width=".4">
<path d="M250.9 167.1l.5-.2-.7 .7zM251.4 166.9a.68 .68 0 0 1 .7 .7zM252.1 167.6a.68 .68 0 0 1-.7 .7zM250.7 167.6l.7 .7a.68 .68 0 0 1-.7-.7z"/>
<path d="M250.9 169.7l.5-.2-.7 .7zM251.4 169.5a.68 .68 0 0 1 .7 .7zM251.4 170.9l.7-.7a.68 .68 0 0 1-.7 .7zM250.7 170.2l.7 .7a.68 .68 0 0 1-.7-.7z"/>
</g>
<path d="M251.4 166.9l.7 .7-.7 .7-.7-.7zM251.4 169.5l.7 .7-.7 .7-.7-.7z" fill="#000"/>
<path d="M217.5 88.2l2.5-1v2zM220 88.2h2.5M217.5 157.5l2.5-1.1v2.1zM220 157.5h2.5" fill="none" stroke="#004000" stroke-width=".4"/>
<path d="M230.1 85.7l2.5 2.5-2.5 2.6z" fill="#c8c8aa" stroke="#800000" stroke-width=".4"/>
<path d="M227.6 88.2h2.5M232.6 85.7v5.1M232.6 88.2h2.6" fill="none" stroke="#800000" stroke-width=".4"/>
<path d="M231.1 154.9l2.6 2.6-2.6 2.5z" fill="#c8c8aa" stroke="#800000" stroke-width=".4"/>
<path d="M228.6 157.5h2.5M233.7 154.9v5.1M233.7 157.5h2.5" fill="none" stroke="#800000" stroke-width=".4"/>
<path d="M243.8 147.3l2.6-2.5v5z" fill="#c8c8aa" stroke="#800000" stroke-width=".4"/>
<path d="M241.3 147.3h2.5M243.8 144.8v5M246.4 147.3h2.5" fill="none" stroke="#800000" stroke-width=".4"/>
<path d="M242 77.3l2.6-2.5v5z" fill="#c8c8aa" stroke="#800000" stroke-width=".4"/>
<path d="M239.5 77.3h2.5M242 74.8v5M244.6 77.3h2.5" fill="none" stroke="#800000" stroke-width=".4"/>
<path d="M217 77.3l2.5-1v2zM219.5 77.3h2.5M217.5 147.3l2.5-1v2zM220 147.3h2.5" fill="none" stroke="#004000" stroke-width=".4"/>
<path d="M231.1 63.6h2.1v7.6h-2.1z" fill="#c8c8aa" stroke="#800000" stroke-width=".4"/>
<path d="M232.1 61v2.6M232.1 71.2v2.5" fill="none" stroke="#800000" stroke-width=".4"/>
<path d="M231.4 133.8h2v7.7h-2z" fill="#c8c8aa" stroke="#800000" stroke-width=".4"/>
<path d="M232.4 131.3v2.5M232.4 141.5v2.5" fill="none" stroke="#800000" stroke-width=".4"/>
<path d="M232 147l.4-.2-.5 .5zM232.4 146.8l.4 .2 .1 .3zM232.9 147.3l-.1 .3-.4 .2zM231.9 147.3l.5 .5-.4-.2z" fill="#004000" stroke="#004000" stroke-width=".4"/>
<path d="M231.9 147.3l.5-.5 .5 .5-.5 .5z" fill="#004000"/>
<path d="M231.8 76.9l.3-.1-.5 .5zM232.1 76.8l.3 .1 .2 .4zM232.1 77.8l.5-.5-.2 .4zM231.6 77.3l.5 .5-.3-.1z" fill="#004000" stroke="#004000" stroke-width=".4"/>
<path d="M231.6 77.3l.5-.5 .5 .5-.5 .5z" fill="#004000"/>
<path d="M232.1 51.6l1.3 2.6h-2.5zM232.1 51.6v5.1M232.4 124.5l1.3 2.6h-2.6zM232.4 124.5v5" fill="none" stroke="#004000" stroke-width=".4"/>
<text font-size="3.5" fill="#000080" x="285.7" y="231.8">Блок реле 5-8</text>
<g font-size="2.8">
<text x="116.2" y="45.6">Q14</text>
<text x="280.2" y="47.4">Q18</text>
<text x="168.4" y="55.8">RL7</text>
<text x="332.4" y="57.5">RL9</text>
<text x="70.6" y="64.4">R47</text>
<text x="106.6" y="60.7">R40</text>
<text x="132.1" y="63.6">D24</text>
<text x="270.5" y="62.5">R50</text>
<text x="296.1" y="65.4">D30</text>
<text x="77.9" y="71.9">D29</text>
<text x="124" y="69.7">R39</text>
<text x="234.6" y="66.2">R57</text>
<text x="288" y="71.5">R49</text>
<text x="241.8" y="73.7">D35</text>
<text x="65.9" y="82.8">D26</text>
<text x="123" y="84">Q13</text>
<text x="82.9" y="84.3">R41</text>
<text x="229.9" y="84.6">D32</text>
<text x="246.9" y="86.1">R51</text>
<text x="286.9" y="85.7">Q17</text>
<text x="83.2" y="93">J14</text>
<text x="247.2" y="94.7">J16</text>
<text x="99.3" y="97.7">C10</text>
<text x="113.8" y="96.9">R42</text>
<text x="263.3" y="99.5">C12</text>
<text x="277.8" y="98.7">R52</text>
<text x="117.7" y="114.9">Q16</text>
<text x="281.7" y="116.7">Q20</text>
<text x="170" y="125.1">RL8</text>
<text x="108.1" y="129.9">R44</text>
<text x="272.1" y="131.7">R54</text>
<text x="333.9" y="126.9">RL10</text>
<text x="70.9" y="134.7">R48</text>
<text x="133.6" y="132.9">D25</text>
<text x="234.9" y="136.4">R58</text>
<text x="297.6" y="134.7">D31</text>
<text x="79.6" y="141.9">D28</text>
<text x="125.5" y="139">R43</text>
<text x="243.6" y="143.7">D34</text>
<text x="289.5" y="140.8">R53</text>
<text x="66.9" y="152">D27</text>
<text x="84.5" y="153.6">R45</text>
<text x="124.5" y="153.2">Q15</text>
<text x="230.9" y="153.8">D33</text>
<text x="248.4" y="155.3">R55</text>
<text x="288.5" y="155">Q19</text>
<text x="84.7" y="162.2">J15</text>
<text x="100.9" y="166.9">C11</text>
<text x="115.3" y="166.2">R46</text>
<text x="248.7" y="164">J17</text>
<text x="279.3" y="167.9">R56</text>
<text x="264.9" y="168.7">C14</text>
</g>
<text font-size="2.8" fill="#000080" x="287.5" y="248.1">Execution_moduleI2C_4.pdsprj</text>
<g font-size="2.5" fill="#000080">
<text x="252.7" y="230.3">22.12.2017</text>
<text x="254.2" y="235">16:40:30</text>
</g>
<g font-size="2.1" fill="#000080">
<text x="9.3" y="42.7" transform="rotate(-90 9.3 42.7)">Перв. примен.</text>
<text x="9.5" y="86.3" transform="rotate(-90 9.5 86.3)">Справ. №</text>
<text x="9.3" y="141.9" transform="rotate(-90 9.3 141.9)">Подп. и дата</text>
<text x="9.5" y="165.2" transform="rotate(-90 9.5 165.2)">Инв. № дубл.</text>
<text x="9.3" y="192.2" transform="rotate(-90 9.3 192.2)">Взам. инв. №</text>
<text x="9.5" y="221.1" transform="rotate(-90 9.5 221.1)">Подп. и дата</text>
<text x="332.2" y="216.1">Лит.</text>
<text x="195.1" y="225.5">Изм.</text>
<text x="218.4" y="225.2">№ докум.</text>
<text x="240" y="225.5">Подп.</text>
<text x="195.3" y="230.1">Разраб.</text>
<text x="195.3" y="234.6">Пров.</text>
<text x="195.3" y="239.2">Т.контр.</text>
<text x="340.8" y="234.9">3</text>
<text x="364.1" y="234.9">3</text>
<text x="195.3" y="244">Н.контр.</text>
<text x="9.5" y="246.5" transform="rotate(-90 9.5 246.5)">Инв. № подл.</text>
<text x="195.6" y="248.4">Утв.</text>
<text x="239" y="248.1">Ревиз.</text>
<text x="254.9" y="248.4">1.0</text>
<text x="269" y="247.6">Файл проекта:</text>
<text x="329.7" y="253.2">Формат А3</text>
</g>
<g font-size="1.8">
<text x="116.2" y="48.4">BCW30</text>
<text x="280.2" y="50.2">BCW30</text>
<text x="85.3" y="54.4" transform="rotate(-90 85.3 54.4)">+12v</text>
<text x="168.4" y="58.6">G5CLE-1-DC12</text>
<text x="249.2" y="56.2" transform="rotate(-90 249.2 56.2)">+12v</text>
<text x="106.6" y="65.8">15K</text>
<text x="332.4" y="60.4">G5CLE-1-DC12</text>
<text x="70.6" y="67.2">10K</text>
<text x="129.6" y="67">1N4006</text>
<text x="234.6" y="69">10K</text>
<text x="270.5" y="67.6">15K</text>
<text x="293.6" y="68.7">1N4006</text>
<text x="46.2" y="76.1">U12-A4</text>
<text x="124" y="72.5">4.7K</text>
<text x="209.7" y="77.9">U12-A6</text>
<text x="288" y="74.3">4.7K</text>
<text x="77.9" y="80.1">BAV21W</text>
<text x="241.8" y="81.8">BAV21W</text>
<text x="50" y="87">A2</text>
<text x="82.9" y="89.5">10K</text>
<text x="123" y="86.8">BC847B</text>
<text x="213.9" y="88.8">D7</text>
<text x="286.9" y="88.5">BC847B</text>
<text x="65.9" y="91">BAV21W</text>
<text x="91" y="96">1</text>
<text x="229.9" y="92.8">BAV21W</text>
<text x="246.9" y="91.2">10K</text>
<text x="91" y="98.5">2</text>
<text x="100.1" y="101.5">1n</text>
<text x="113.8" y="99.7">10K</text>
<text x="255" y="97.8">1</text>
<text x="255" y="100.3">2</text>
<text x="277.8" y="101.5">10K</text>
<text x="83.2" y="103.7">CONN-SIL2</text>
<text x="247.2" y="105.5">CONN-SIL2</text>
<text x="264.1" y="103.3">1n</text>
<text x="117.7" y="117.8">BCW30</text>
<text x="281.7" y="119.5">BCW30</text>
<text x="65.9" y="120.8">VCC</text>
<text x="86" y="123.8" transform="rotate(-90 86 123.8)">+12v</text>
<text x="229.9" y="122.6">VCC</text>
<text x="250" y="125.6" transform="rotate(-90 250 125.6)">+12v</text>
<text x="170" y="127.9">G5CLE-1-DC12</text>
<text x="333.9" y="129.7">G5CLE-1-DC12</text>
<text x="70.9" y="137.5">10K</text>
<text x="108.1" y="135.1">15K</text>
<text x="131.1" y="136.2">1N4006</text>
<text x="272.1" y="136.9">15K</text>
<text x="295.1" y="138">1N4006</text>
<text x="125.5" y="141.8">4.7K</text>
<text x="234.9" y="139.2">10K</text>
<text x="289.5" y="143.6">4.7K</text>
<text x="46.2" y="146.1">U12-A5</text>
<text x="210.2" y="147.9">U12-A7</text>
<text x="79.6" y="150.1">BAV21W</text>
<text x="124.5" y="156">BC847B</text>
<text x="243.6" y="151.8">BAV21W</text>
<text x="50" y="156.3">A3</text>
<text x="66.9" y="160.2">BAV21W</text>
<text x="84.5" y="158.7">10K</text>
<text x="213.9" y="158.1">D8</text>
<text x="230.9" y="162">BAV21W</text>
<text x="248.4" y="160.5">10K</text>
<text x="288.5" y="157.8">BC847B</text>
<text x="92.5" y="165.2">1</text>
<text x="92.5" y="167.8">2</text>
<text x="256.5" y="167">1</text>
<text x="84.7" y="172.9">CONN-SIL2</text>
<text x="101.6" y="170.7">1n</text>
<text x="115.3" y="169">10K</text>
<text x="256.5" y="169.6">2</text>
<text x="265.6" y="172.5">1n</text>
<text x="279.3" y="170.7">10K</text>
<text x="248.7" y="174.7">CONN-SIL2</text>
</g>
<g font-size="1.8" fill="#800000">
<text x="50.4" y="78.1">Сигнал открыто &lt;----</text>
<text x="214.4" y="79.9">Сигнал открыто &lt;----</text>
<text x="50.4" y="94.8">Сигнал открыто ----&gt;</text>
<text x="214.4" y="96.6">Сигнал открыто ----&gt;</text>
<text x="62.6" y="107.9">Подключение геркона &quot;Открыто&quot;</text>
<text x="226.5" y="109.7">Подключение геркона &quot;Открыто&quot;</text>
<text x="43.8" y="142.5">Сигнал закрыто &lt;----</text>
<text x="207.8" y="144.3">Сигнал закрыто &lt;----</text>
<text x="43.3" y="159.8">Сигнал закрыто ----&gt;</text>
<text x="207.2" y="161.5">Сигнал закрыто ----&gt;</text>
<text x="63.3" y="177.4">Подключение геркона &quot;Закрыто&quot;</text>
<text x="227.3" y="179.2">Подключение геркона &quot;Закрыто&quot;</text>
</g>
<text font-size="1.8" fill="#000080" x="211.3" y="230.4">Мосейчук А.В.</text>
</svg>
